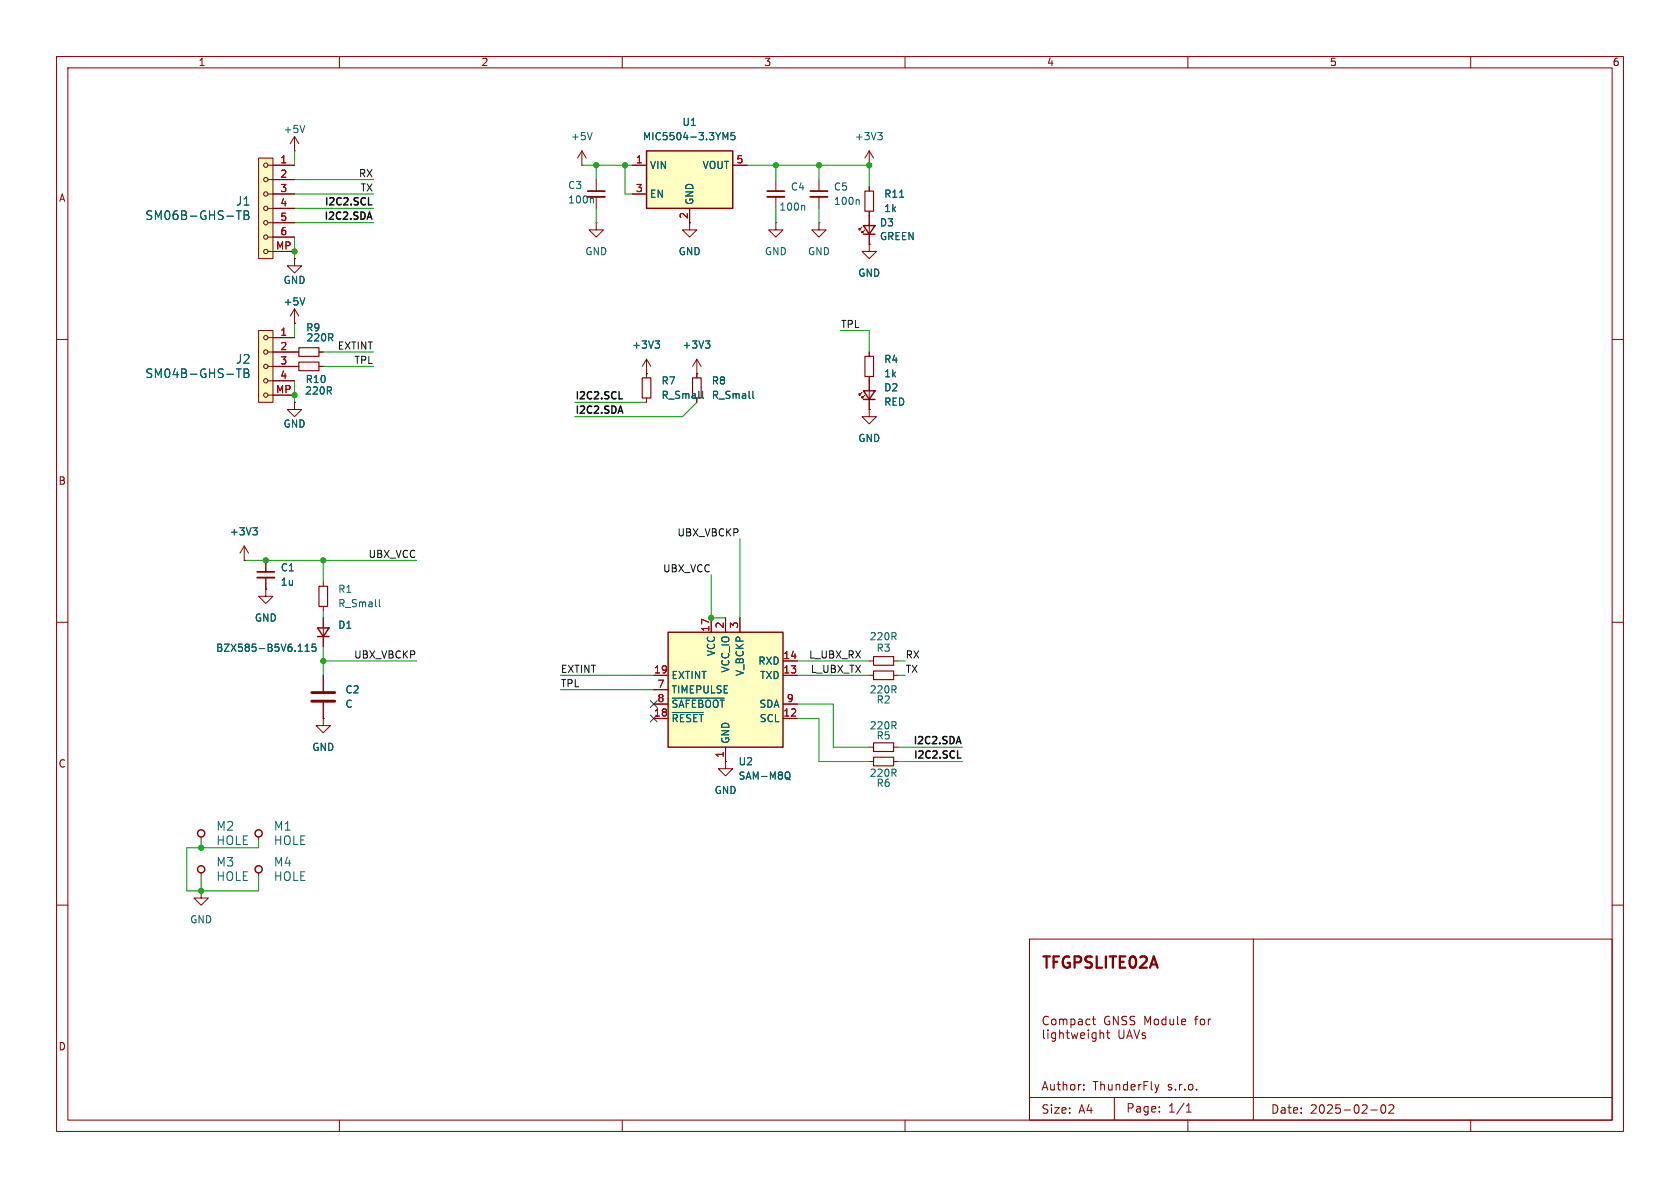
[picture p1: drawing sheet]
<svg xmlns="http://www.w3.org/2000/svg" width="297mm" height="210mm" viewBox="0 0 297 210" stroke-linecap="round" stroke-linejoin="round" font-family="sans-serif">
<g fill="none" stroke="#840000" stroke-width=".18">
<path d="M10 10h277v190h-277zM12 12h273v186h-273zM60 10v2M110 10v2M160 10v2M210 10v2M260 10v2M105.4 39.4v1.2h1.3l-1.3 1.3-1.3-1.3h1.3M105.4 39.4h.1M121.9 39.4v1.2h1.3l-1.3 1.3-1.3-1.3h1.3M137.2 39.4v1.2h1.2l-1.2 1.3-1.3-1.3h1.3M137.2 39.4h.1"/>
<path d="M137.2 31.8v2M137.2 34.8v2M144.8 39.4v1.2h1.2l-1.2 1.3-1.3-1.3h1.3M144.8 39.4h.1M144.8 31.8v2M144.8 34.8v2M153.7 29.2h.1M153.7 26.7v2.5M153.7 33v.8M153.7 37.3v5.9M153.7 26.7l-.8 1.2M153.7 26.7l.7 1.2"/>
<path d="M152.4 40.1l-.5 .5v-.2v.2h.2M152.9 40.6l-.5 .5v-.2v.2h.3M153.7 43.2v1.3h1.2l-1.2 1.2-1.3-1.2h1.3M153.7 43.2h.1M10 60h2M52.1 64.8h.7M56.4 64.8h.7M114.3 66h.1M114.3 63.5v3.3M114.3 70.4v.7M114.3 63.5l-.8 1.3M114.3 63.5l.8 1.3"/>
<path d="M123.2 66h.1M123.2 63.5v3.3M123.2 63.5l-.8 1.3M123.2 63.5l.8 1.3M152.4 69.3l-.5 .6v-.3v.3h.2M152.9 69.9l-.5 .5v-.3v.3h.3M153.7 62.2v.8M153.7 66.5v5.9M285 60h2M10 110h2M153.7 119.4h.7M158 119.4h.7"/>
<path d="M285 110h2M153.7 132.1h.7M153.7 134.6h.7M158 132.1h.7M158 134.6h.7M35.6 148v.6M35.6 154.3v.6M10 160h2M182 166h103v32h-103zM185.3 179.8a.6 .6 0 0 0-.7 0 .6 .6 0 0 0-.2 .7M193.3 179.7v1.2l.4 .3M196.1 179.7a.62 .62 0 0 0-.7 .1 .62 .62 0 0 0-.1 .7"/>
<path d="M197.7 179.7v1.5l-.9-1.5v1.5M199.2 179.7h-.6l-.3 .2 .2 .4 .4 .1M200.6 179.7h-.6l-.2 .2 .1 .4 .4 .1M206.1 179.7v1.5M208.2 179.7v1.2M211.8 179.7l-.4 .2v1.3M221.6 166v32M285 160h2M60 198v2M110 198v2M160 198v2M182 194h103"/>
<path d="M185.9 180.4l.3-.2h.3l.2 .2M186.6 183.8l-.3 .3-.3-.1M187.3 180.3l.5-.1 .2 .2M187.3 180.2v1M188 180.4l.2-.2h.3l.1 1M188 180.4v.8M189.3 180.2h.5l.2 .2M189.3 180.2v1.5M190.7 180.2h.6v1M191.6 192.6v.1M191.6 191.8v.1M192.7 180.2h-.4l-.3 .2"/>
<path d="M193 183.3l.3 .3 .5-.1M193.1 180.2h.6M193.8 182.6v1.2l-.3 .3-.4-.1M193.8 182.6h-.5l-.3 .3M194.5 182.1v1.5M195.1 182.8v.8M195.8 183.4l.4 .2M197 194v4M197.8 183.3l.3 .3 .4-.1 .2-.2M199.2 183.6l.5-1.5 .5 1.5M200.5 182.1l.5 1.5 .5-1.5M202.4 181.2v-1.5l.5 1 .5-1v1.5"/>
<path d="M202.5 183.4l-.2 .2-.4-.1M204 180.4l.3-.2h.4l.1 .2M204.2 191.7l.3 1M204.5 192.7l-.1 .4M204.9 191.7l-.4 1M205 196.5v.1M205 195.7v.1M206.1 180.2h-.4l-.3 .2M206.8 180.2v.7M207.5 180.2v1M209.6 180.5l-.2-.3h-.4l-.1 .7M209.7 196.6h.9"/>
<path d="M209.7 195.5l.5-.4v1.5M210 198v2M211.2 180.2h.6M212.3 180.2h.4l.3 .2v.5l-.3 .3-.4-.1-.1-.2v-.5zM213.6 180.2v1M214 180.2h-.2l-.2 .2M242.3 196.2h1.2M244.3 195.4l.2-.1a.81 .81 0 0 1 .6 .6 .81 .81 0 0 1-.3 .8l-.2 .1a.81 .81 0 0 1-.3-1.4zM245.5 195.4l.6-.1 .2 .1 .1 .3-.9 1.1h.9M260 198v2"/>
</g>
<g fill="none" stroke="#840000" stroke-width=".25">
<path d="M152.7 39.9h2l-1 1.5zM152.7 41.4h2M152.7 69.1h2l-1 1.5zM152.7 70.6h2"/>
<circle cx="35.6" cy="153.7" r=".63"/>
<circle cx="35.6" cy="147.3" r=".63"/>
</g>
<path d="M135.6 34.8h3.1M143.3 34.8h3" fill="none" stroke="#840000" stroke-width=".33"/>
<path d="M135.6 33.8h3.1M143.3 33.8h3" fill="none" stroke="#840000" stroke-width=".3"/>
<path d="M142.1 36.3l.2 .2v.7M151.7 35.3l.2 .2v.6M155.2 23.4h.8l-.5 .5M155.7 23.9l.3 .3v.3l-.3 .2M159 34.9h.8M115.8 60.3h.8l-.4 .5M116.4 60.8l.2 .2v.3l-.2 .2M124.2 69.2v1l.2 .2M124.7 60.3h.8l-.4 .5M125.2 60.8l.3 .2v.3l-.3 .2M133.1 69.2v1l.2 .2" fill="none" stroke="#006464" stroke-width=".18"/>
<path d="M152.9 33.8h1.5v3.5h-1.5zM52.8 64h3.6v1.5h-3.6zM113.5 66.8h1.6v3.6h-1.6zM122.4 66.8h1.6v3.6h-1.6zM152.9 63h1.5v3.5h-1.5zM154.4 118.6h3.6v1.5h-3.6zM154.4 131.3h3.6v1.5h-3.6zM154.4 133.9h3.6v1.5h-3.6z" fill="none" stroke="#840000" stroke-width=".2"/>
<path d="M118.1 111.8h20.3v20.3h-20.3z" fill="#ffffc2"/>
<path d="M118.1 111.8h20.3v20.3h-20.3z" fill="none" stroke="#840000" stroke-width=".25"/>
<path d="M115.6 119.4h2.5M125.7 109.2v2.6M128.3 109.2v2.6M130.8 109.2v2.6M138.4 119.4h2.6M138.4 116.8h2.6M115.6 127h2.5M115.6 121.9h2.5M115.6 124.5h2.5M128.3 132.1v2.5M138.4 127h2.6M138.4 124.5h2.6" fill="none" stroke="#840000" stroke-width=".18"/>
<path d="M118.8 126h5.5M118.8 123.4h9.2M139.1 136.5a.43 .43 0 0 1 .5 .4v.4a.43 .43 0 0 1-.5 .4M139.2 137.4l.5 .5" fill="none" stroke="#006464" stroke-width=".18"/>
<path d="M114.3 26.7h15.2v10.1h-15.2z" fill="#ffffc2"/>
<path d="M114.3 26.7h15.2v10.1h-15.2z" fill="none" stroke="#840000" stroke-width=".25"/>
<g fill="none" stroke="#840000" stroke-width=".18">
<path d="M102.9 29.2h.1M102.9 26.7l-.8 1.2M102.9 26.7v2.5M102.9 26.7l.7 1.2M105.4 31.8v2M105.4 34.8v2M111.8 29.2h2.5M111.8 34.3h2.5M121.9 36.8v2.6M129.5 29.2h2.6M153.7 116.8h.7M158 116.8h.7"/>
<path d="M128.3 134.6v1.3h1.2l-1.2 1.3-1.3-1.3h1.3M128.3 134.6h.1"/>
</g>
<path d="M104.7 23.4l-.4 1.3M104.7 35l.2 .2v.7M127.8 23.4l.4 .9 .5-.9v1.3M129.9 23.4h-.6l-.1 .6 .2-.1 .4 .1 .1 .2v.4l-.2 .1-.5-.1" fill="none" stroke="#006464" stroke-width=".18"/>
<path d="M103.9 34.8h3" fill="none" stroke="#840000" stroke-width=".33"/>
<path d="M103.9 33.8h3" fill="none" stroke="#840000" stroke-width=".3"/>
<path d="M154.4 116.1h3.6v1.5h-3.6z" fill="none" stroke="#840000" stroke-width=".2"/>
<path d="M45.7 58.4h2.6v12.7h-2.6z" fill="#ffffc2"/>
<g fill="none" stroke="#840000" stroke-width=".18">
<path d="M52.1 26.7h.1M52.1 24.1l-.8 1.3M52.1 24.1v2.6M52.1 24.1l.7 1.3M45.7 58.4h2.6v12.7h-2.6zM47.4 59.7h4.7M52.1 45.7v1.3h1.2l-1.2 1.3-1.3-1.3h1.3M52.1 45.7h.1M52.1 57.2h.1M52.1 54.6v2.6M52.1 54.6l-.8 1.3M52.1 54.6l.7 1.3"/>
<path d="M47.4 69.9h4.7M47.4 67.3h4.7M47.4 64.8h4.7M47.4 62.2h5.4M52.1 71.1v1.3h1.2l-1.2 1.3-1.3-1.3h1.3M52.1 71.1h.1M56.4 62.2h.7M153.7 72.4v1.3h1.2l-1.2 1.2-1.3-1.2h1.3M153.7 72.4h.1M43.2 99.1h.1M43.2 96.5l-.8 1.3M43.2 96.5v2.6"/>
<path d="M43.2 96.5l.7 1.3M47 99.1v2M47 104.1v1.3h1.3l-1.3 1.3-1.3-1.3h1.3M47 104.1h.1M47 102.1v2M57.1 102.9v.7M57.1 107.2v.8M57.1 109.2v5.1M57.1 119.4v2.8M57.1 127v1.3h1.3l-1.3 1.2-1.2-1.2h1.2M57.1 127h.1M57.1 124.2v2.8"/>
<path d="M35.6 157.5v1.3h1.2l-1.2 1.2-1.3-1.2h1.3M35.6 157.5h.1M45.7 148v.6M45.7 154.3v.6"/>
<circle cx="47" cy="59.7" r=".38"/>
<circle cx="47" cy="67.3" r=".38"/>
<circle cx="47" cy="69.9" r=".38"/>
<circle cx="47" cy="62.2" r=".38"/>
<circle cx="47" cy="64.8" r=".38"/>
</g>
<g fill="none" stroke="#006464" stroke-width=".18">
<path d="M53.9 22.2l-.4 1.2M53.9 52.6l-.4 1.3M42.2 65.2v1.5M43.2 65.2v1.5h.5l.3-.3a.4 .4 0 0 0-.3-.5M43.2 65.9h.5M43.7 65.2l.3 .3-.1 .3-.2 .1M44.7 93.3h.8l-.4 .5M45.2 93.8l.3 .2v.3l-.3 .3M52.7 115.1h.8M53.9 115.1h.8M53.9 114.2l.4-.3v1.2M55.8 113.9h-.6l-.1 .6 .2-.2 .4 .1 .2 .2-.1 .4-.2 .1-.5-.1"/>
<path d="M67.1 106v1.1l.1 .2"/>
</g>
<path d="M52.8 61.5h3.6v1.5h-3.6zM56.4 103.6h1.5v3.6h-1.5z" fill="none" stroke="#840000" stroke-width=".2"/>
<path d="M55.1 124h4.1M55.1 122.4h4.1" fill="none" stroke="#840000" stroke-width=".51"/>
<g fill="none" stroke="#840000" stroke-width=".25">
<path d="M56.1 111h2.1l-1.1 1.5zM56.1 112.5h2.1"/>
<circle cx="45.7" cy="153.7" r=".63"/>
<circle cx="45.7" cy="147.3" r=".63"/>
</g>
<path d="M45.5 102.1h3" fill="none" stroke="#840000" stroke-width=".33"/>
<path d="M45.5 101.1h3" fill="none" stroke="#840000" stroke-width=".3"/>
<path d="M45.7 27.9h2.6v17.8h-2.6z" fill="#ffffc2"/>
<g fill="none" stroke="#840000" stroke-width=".18">
<path d="M45.7 27.9h2.6v17.8h-2.6zM47.4 39.4h4.7M47.4 36.8h4.7M47.4 34.3h4.7M47.4 31.8h4.7M47.4 29.2h4.7M111.8 34.3h2.5M111.8 29.2h2.5M121.9 36.8v2.6M129.5 29.2h2.6M153.7 33v.8M153.7 37.3v2.6"/>
<path d="M47.4 44.5h4.7M47.4 41.9h4.7M48.3 59.7h3.8M52.1 57.2h.1M52.1 45.7h.1M153.7 43.2h.1M153.7 41.4v1.8M48.3 62.2h4.5M48.3 64.8h4.5M48.3 67.3h3.8M48.3 69.9h3.8M52.1 71.1h.1"/>
<path d="M56.4 62.2h.7M56.4 64.8h.7M114.3 66h.1M114.3 66v.8M114.3 70.4v.7M123.2 66h.1M123.2 66v.8M153.7 72.4h.1M153.7 62.2v.8M153.7 66.5v2.6M153.7 70.6v1.8M43.2 99.1h.1"/>
<path d="M47 99.1v2M47 104.1h.1M47 102.1v2M57.1 109.2v1.8M57.1 112.5v1.8M57.1 119.4v2.8M115.6 119.4h2.5M125.7 109.2v2.6M128.3 109.2v2.6M130.8 109.2v2.6M138.4 119.4h2.6M138.4 116.8h2.6"/>
<path d="M57.1 127h.1M57.1 124.2v2.8M115.6 127h2.5M115.6 121.9h2.5M115.6 124.5h2.5M128.3 134.6h.1M128.3 132.1v2.5M138.4 127h2.6M138.4 124.5h2.6"/>
<circle cx="47" cy="29.2" r=".38"/>
<circle cx="47" cy="34.3" r=".38"/>
<circle cx="47" cy="31.8" r=".38"/>
<circle cx="47" cy="36.8" r=".38"/>
<circle cx="47" cy="39.4" r=".38"/>
<circle cx="47" cy="41.9" r=".38"/>
<circle cx="47" cy="44.5" r=".38"/>
</g>
<g fill="none" stroke="#006464" stroke-width=".18">
<path d="M42.2 37.3v1.5M43.2 37.3v1.5h.5l.3-.3a.4 .4 0 0 0-.3-.5M43.2 38h.5M43.7 37.3l.3 .3-.1 .3-.2 .1M127.8 23.4l.4 .9 .5-.9v1.3M129.9 23.4h-.6l-.1 .6 .2-.1 .4 .1 .1 .2v.4l-.2 .1-.5-.1M159 34.9h.8M53.9 52.6l-.4 1.3M42.2 65.2v1.5M43.2 65.2v1.5h.5l.3-.3a.4 .4 0 0 0-.3-.5M43.2 65.9h.5M43.7 65.2l.3 .3-.1 .3-.2 .1"/>
<path d="M115.8 60.3h.8l-.4 .5M116.4 60.8l.2 .2v.3l-.2 .2M124.2 69.2v1l.2 .2M124.7 60.3h.8l-.4 .5M125.2 60.8l.3 .2v.3l-.3 .2M133.1 69.2v1l.2 .2M44.7 93.3h.8l-.4 .5M45.2 93.8l.3 .2v.3l-.3 .3M52.7 115.1h.8M53.9 115.1h.8M53.9 114.2l.4-.3v1.2M55.8 113.9h-.6l-.1 .6 .2-.2 .4 .1 .2 .2-.1 .4-.2 .1-.5-.1"/>
<path d="M118.8 126h5.5M118.8 123.4h9.2M139.1 136.5a.43 .43 0 0 1 .5 .4v.4a.43 .43 0 0 1-.5 .4M139.2 137.4l.5 .5"/>
</g>
<path d="M65 38.4h.6M65.1 36.2h.7M65.3 37.5l.5 1.3M109.4 70.5h.7M169.2 131.1h.6M169.3 134h.6M169.5 130.2l.4 1.3" fill="none" stroke="#0f0f0f" stroke-width=".25"/>
<g fill="none" stroke="#009600" stroke-width=".18">
<path d="M52.1 26.7v2.5M52.1 39.4h13.9M52.1 36.8h13.9M52.1 31.8h13.9M52.1 34.3h13.9M102.9 29.2h8.9M105.4 29.2v2.6M105.4 36.8v2.6M110.5 29.2v5.1h1.3M132.1 29.2h21.6v3.8M137.2 29.2v2.6M137.2 36.8v2.6"/>
<path d="M144.8 29.2v2.6M144.8 36.8v2.6M52.1 41.9v3.8M52.1 57.2v2.5M148.6 58.4h5.1v3.8M52.1 67.3v3.8M57.1 64.8h8.9M57.1 62.2h8.9M101.6 71.1h12.7M123.2 71.1l-2.6 2.6h-19M43.2 99.1h30.5M57.1 99.1v3.8"/>
<path d="M130.8 95.3v13.9M57.1 108v1.2M57.1 114.3v5.1M57.1 116.8h16.6M99.1 119.4h16.5M125.7 101.6v7.6h2.6M141 119.4h12.7M141 116.8h12.7M158.7 119.4h1.3M158.7 116.8h1.3M99.1 121.9h16.5M141 124.5h6.3v7.6h6.4"/>
<path d="M141 127h3.8v7.6h8.9M158.7 132.1h11.5M158.7 134.6h11.5M35.6 148.6v1.3M35.6 154.9v2.6M45.7 148.6v1.3h-12.7v7.6h12.7v-2.6"/>
</g>
<path d="M115 126.4l1.2 1.2M115 123.9l1.2 1.2M116.2 126.4l-1.2 1.2M116.2 123.9l-1.2 1.2" fill="none" stroke="#000084" stroke-width=".18"/>
<g fill="#009600" stroke="#009600" stroke-width=".18">
<circle cx="35.6" cy="157.5" r=".46"/>
<circle cx="35.6" cy="149.9" r=".46"/>
<circle cx="57.1" cy="99.1" r=".46"/>
<circle cx="57.1" cy="116.8" r=".46"/>
<circle cx="47" cy="99.1" r=".46"/>
<circle cx="137.2" cy="29.2" r=".46"/>
<circle cx="153.7" cy="29.2" r=".46"/>
<circle cx="144.8" cy="29.2" r=".46"/>
<circle cx="110.5" cy="29.2" r=".46"/>
<circle cx="105.4" cy="29.2" r=".46"/>
<circle cx="125.7" cy="109.2" r=".46"/>
<circle cx="52.1" cy="69.9" r=".46"/>
<circle cx="52.1" cy="44.5" r=".46"/>
</g>
<text font-size="2.8" fill="#840000" x="184" y="171.8">TFGPSLITE02A</text>
<g font-size="2.1" fill="#006464">
<text x="25.6" y="39.1">SM06B-GHS-TB</text>
<text x="41.6" y="36.6">J1</text>
<text x="41.6" y="64.5">J2</text>
<text x="25.6" y="67">SM04B-GHS-TB</text>
<text x="38.2" y="147">M2</text>
<text x="38.2" y="149.6">HOLE</text>
<text x="48.3" y="147">M1</text>
<text x="48.3" y="149.6">HOLE</text>
<text x="38.2" y="153.4">M3</text>
<text x="38.2" y="155.9">HOLE</text>
<text x="48.3" y="153.4">M4</text>
<text x="48.3" y="155.9">HOLE</text>
</g>
<g font-size="2.1" fill="#840000">
<text x="184" y="182.7">Compact</text>
<text x="195" y="182.7">GNSS Module</text>
<text x="184" y="193">Author:</text>
<text x="184" y="197.1">Size:</text>
<text x="190.7" y="197.1">A4</text>
<text x="193.2" y="193">ThunderFly</text>
<text x="199" y="196.9">Page:</text>
<text x="206.5" y="193">s.r.o.</text>
<text x="206.5" y="196.9">1/1</text>
<text x="224.6" y="197.1">Date:</text>
<text x="231.6" y="197.1">2025-02-02</text>
</g>
<g font-size="1.8" fill="#840000">
<text x="35" y="11.9">1</text>
<text x="85" y="11.9">2</text>
<text x="135" y="11.9">3</text>
<text x="185" y="11.9">4</text>
<text x="235" y="11.9">5</text>
<text x="285" y="11.9">6</text>
<text x="10.3" y="35.9">A</text>
<text x="116.8" y="70.7">R_Small</text>
<text x="10.3" y="85.9">B</text>
<text x="10.3" y="135.9">C</text>
<text x="10.3" y="185.9">D</text>
</g>
<g font-size="1.8" fill="#006464">
<text x="50" y="23.7">+5V</text>
<text x="120.5" y="22.5">U1</text>
<text x="100.8" y="25">+5V</text>
<text x="113.6" y="25">MIC5504-3.3YM5</text>
<text x="151" y="25">+3V3</text>
<text x="100.3" y="33.6">C3</text>
<text x="114.8" y="30.1">VIN</text>
<text x="114.8" y="35.2">EN</text>
<text x="124.1" y="30.1">VOUT</text>
<text x="139.7" y="33.9">C4</text>
<text x="147.3" y="33.9">C5</text>
<text x="156.2" y="35.2">R11</text>
<text x="100.3" y="36.2">100n</text>
<text x="122.8" y="36.3" transform="rotate(-90 122.8 36.3)">GND</text>
<text x="137.7" y="37.4">100n</text>
<text x="147.3" y="36.4">100n</text>
<text x="155.5" y="40.2">D3</text>
<text x="156.2" y="37.7">1k</text>
<text x="103.4" y="45.3">GND</text>
<text x="119.9" y="45.3">GND</text>
<text x="135.1" y="45.3">GND</text>
<text x="142.7" y="45.3">GND</text>
<text x="155.5" y="42.7">GREEN</text>
<text x="50" y="50.4">GND</text>
<text x="151.6" y="49.1">GND</text>
<text x="50" y="54.2">+5V</text>
<text x="54" y="58.8">R9</text>
<text x="54.1" y="60.6">220R</text>
<text x="111.7" y="61.8">+3V3</text>
<text x="120.5" y="61.8">+3V3</text>
<text x="156.2" y="64.4">R4</text>
<text x="53.8" y="70">220R</text>
<text x="53.9" y="67.9">R10</text>
<text x="116.8" y="68.2">R7</text>
<text x="125.7" y="68.2">R8</text>
<text x="125.7" y="70.7">R_Small</text>
<text x="156.2" y="69.4">D2</text>
<text x="156.2" y="71.9">RED</text>
<text x="156.2" y="66.9">1k</text>
<text x="50" y="75.8">GND</text>
<text x="151.6" y="78.3">GND</text>
<text x="40.5" y="94.8">+3V3</text>
<text x="49.5" y="101.2">C1</text>
<text x="49.5" y="103.7">1u</text>
<text x="59.7" y="105">R1</text>
<text x="59.7" y="107.5">R_Small</text>
<text x="45" y="110.1">GND</text>
<text x="59.7" y="111.4">D1</text>
<text x="153.7" y="113.4">220R</text>
<text x="38.1" y="115.4">BZX585-B5V6.115</text>
<text x="126.6" y="116.1" transform="rotate(-90 126.6 116.1)">VCC</text>
<text x="129.1" y="119" transform="rotate(-90 129.1 119)">VCC_IO</text>
<text x="131.7" y="119.6" transform="rotate(-90 131.7 119.6)">V_BCKP</text>
<text x="134" y="117.7">RXD</text>
<text x="154.9" y="115.4">R3</text>
<text x="61" y="122.8">C2</text>
<text x="61" y="125.3">C</text>
<text x="118.6" y="120.2">EXTINT</text>
<text x="118.6" y="122.8">TIMEPULSE</text>
<text x="118.6" y="125.3">~{SAFEBOOT}</text>
<text x="134.2" y="125.3">SDA</text>
<text x="134.3" y="120.2">TXD</text>
<text x="153.7" y="122.8">220R</text>
<text x="154.9" y="124.6">R2</text>
<text x="118.6" y="127.9">~{RESET}</text>
<text x="129.1" y="131.6" transform="rotate(-90 129.1 131.6)">GND</text>
<text x="134.2" y="127.9">SCL</text>
<text x="153.7" y="129.1">220R</text>
<text x="154.9" y="130.9">R5</text>
<text x="55.1" y="132.9">GND</text>
<text x="130.5" y="135.5">U2</text>
<text x="153.7" y="137.5">220R</text>
<text x="126.2" y="140.6">GND</text>
<text x="130.5" y="138">SAM-M8Q</text>
<text x="154.9" y="139.3">R6</text>
<text x="33.5" y="163.4">GND</text>
</g>
<g font-size="1.8" fill="#a90000">
<text x="49.5" y="29">1</text>
<text x="112.3" y="29">1</text>
<text x="130.1" y="29">5</text>
<text x="49.5" y="31.5">2</text>
<text x="49.5" y="34">3</text>
<text x="112.3" y="34">3</text>
<text x="49.5" y="36.6">4</text>
<text x="49.5" y="39.1">5</text>
<text x="49.5" y="41.7">6</text>
<text x="121.7" y="38.8" transform="rotate(-90 121.7 38.8)">2</text>
<text x="48.7" y="44.2">MP</text>
<text x="49.5" y="59.4">1</text>
<text x="49.5" y="62">2</text>
<text x="49.5" y="64.5">3</text>
<text x="48.7" y="69.6">MP</text>
<text x="49.5" y="67.1">4</text>
<text x="125.5" y="111.8" transform="rotate(-90 125.5 111.8)">17</text>
<text x="128" y="111.2" transform="rotate(-90 128 111.2)">2</text>
<text x="130.6" y="111.2" transform="rotate(-90 130.6 111.2)">3</text>
<text x="115.5" y="119.1">19</text>
<text x="138.4" y="119.1">13</text>
<text x="138.4" y="116.6">14</text>
<text x="116.1" y="121.7">7</text>
<text x="116.1" y="124.2">8</text>
<text x="139" y="124.2">9</text>
<text x="115.5" y="126.7">18</text>
<text x="138.4" y="126.7">12</text>
<text x="128" y="134.1" transform="rotate(-90 128 134.1)">1</text>
</g>
<g font-size="1.8" fill="#0f0f0f">
<text x="63.4" y="31.4">RX</text>
<text x="63.7" y="33.9">TX</text>
<text x="57.1" y="38.9">I2C2.SDA</text>
<text x="57.1" y="36.4">I2C2.SCL</text>
<text x="148.6" y="58.1">TPL</text>
<text x="59.6" y="61.9">EXTINT</text>
<text x="62.6" y="64.4">TPL</text>
<text x="101.6" y="70.7">I2C2.SCL</text>
<text x="101.6" y="73.2">I2C2.SDA</text>
<text x="119.7" y="94.9">UBX_VBCKP</text>
<text x="65.1" y="98.7">UBX_VCC</text>
<text x="117.1" y="101.3">UBX_VCC</text>
<text x="62.5" y="116.5">UBX_VBCKP</text>
<text x="99.1" y="119">EXTINT</text>
<text x="142.9" y="116.5">L_UBX_RX</text>
<text x="143.2" y="119">L_UBX_TX</text>
<text x="160" y="119">TX</text>
<text x="160" y="116.5">RX</text>
<text x="99.1" y="121.6">TPL</text>
<text x="161.2" y="131.6">I2C2.SDA</text>
<text x="161.3" y="134.2">I2C2.SCL</text>
</g>
</svg>
